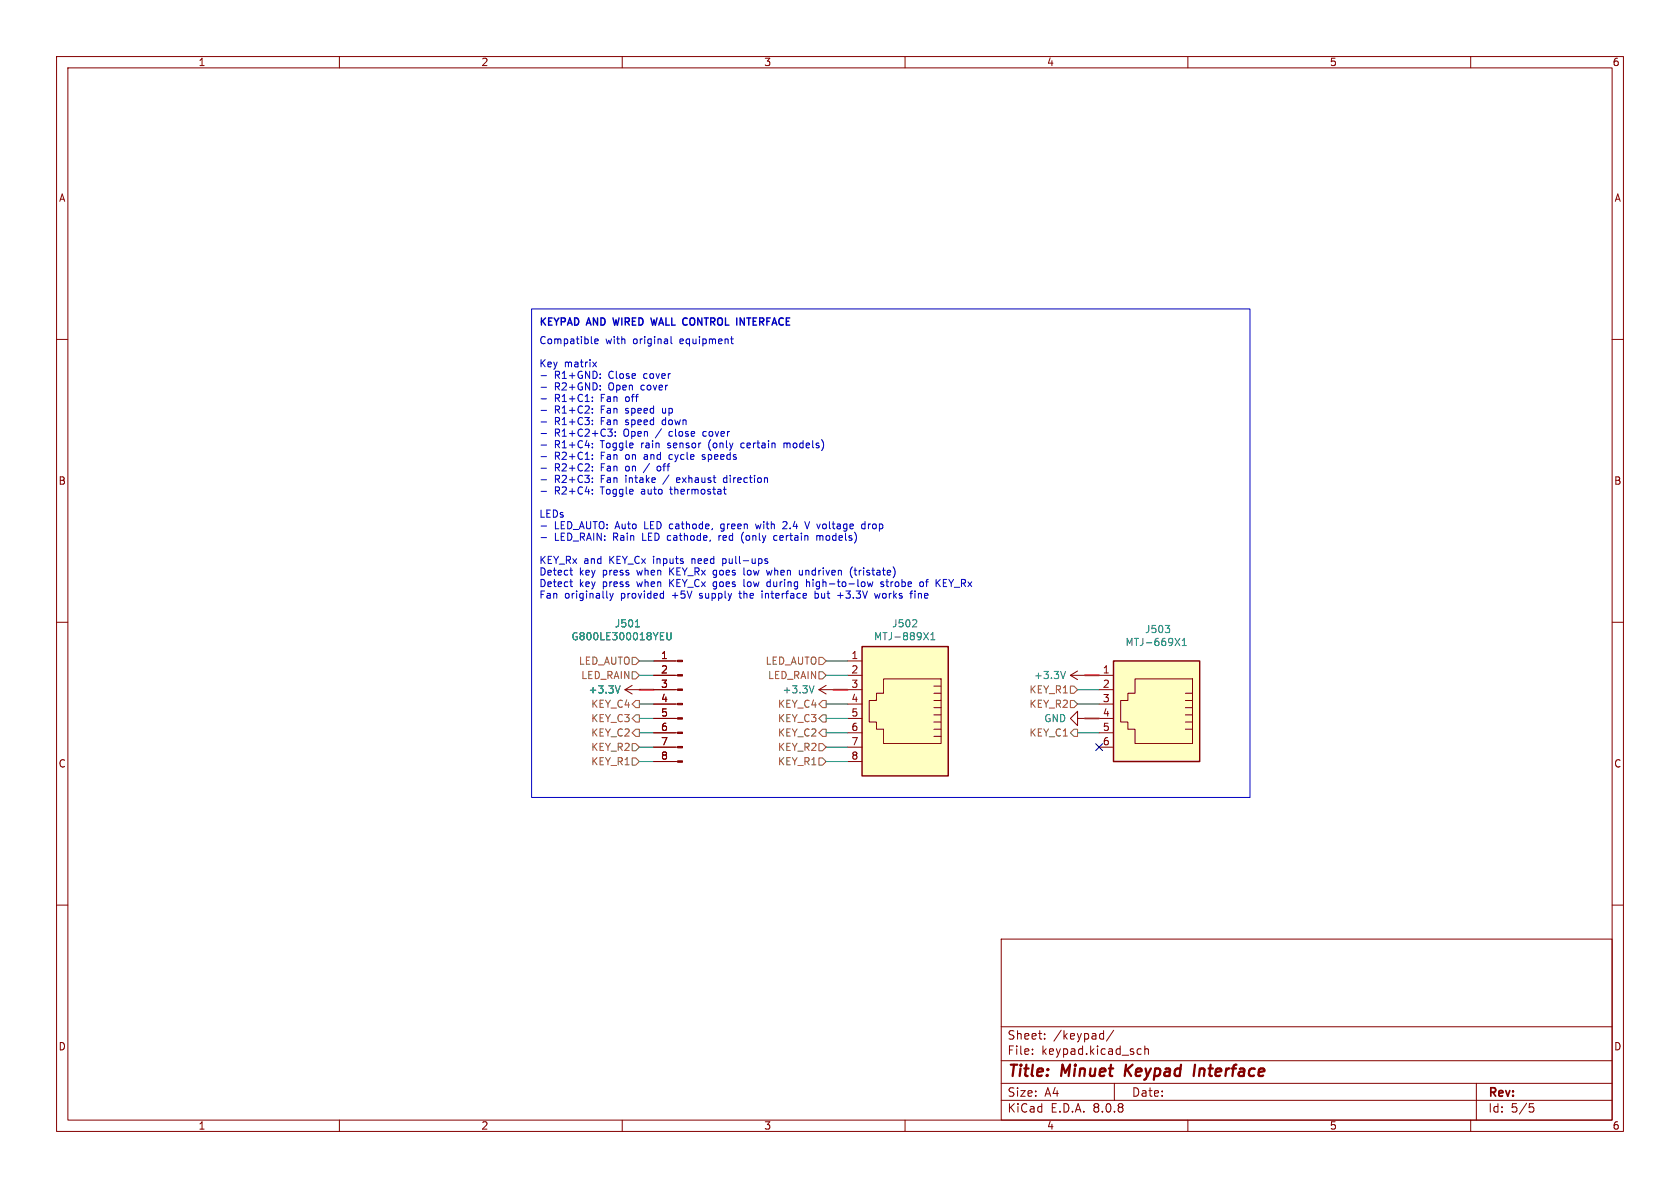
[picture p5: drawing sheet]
<svg xmlns="http://www.w3.org/2000/svg" width="297mm" height="210mm" viewBox="0 0 297 210" stroke-linecap="round" stroke-linejoin="round" font-family="sans-serif">
<g fill="none" stroke="#840000" stroke-width=".18">
<path d="M10 10h277v190h-277zM12 12h273v186h-273zM60 10v2M110 10v2M160 10v2M210 10v2M260 10v2M10 60h2M285 60h2M10 110h2M189.2 119.4h2.6M189.2 119.4l1.3 .7"/>
<path d="M190.5 118.6l-1.3 .8M191.8 119.4h.1M285 110h2M190.5 127v1.3l-1.3-1.3 1.3-1.3v1.3h1.3M191.8 127h.1M10 160h2M177 166h108v32h-108zM285 160h2M60 198v2M110 198v2M160 198v2M177 194.5h108"/>
<path d="M177 191.5h108M177 187.5h108M177 181.5h108M182.5 186.3v.1M182.5 185.5v.1M184.7 183.6v.1M184.7 182.8v.1M194.7 182.7l.4 .1M195.1 182.2v1.5M195.1 183.6l-.4 .1M196.9 182.1l-1.3 2M197 191.5v3"/>
<path d="M201.2 186.3h.5M201.2 185.5h.5M202.4 185.5l.2-.1 .4 .1v.9M202.4 184.9v1.5M210 198v2M260 198v2M261 191.5v6.5M270.4 195.1h.7M270.5 195.7h.4l.3 .3-.2 .5-.5 .1"/>
</g>
<path d="M199.1 188.2l-.3 2M200.2 188.2l-1.3 1.2M211.3 188.2l-.3 2" fill="none" stroke="#840000" stroke-width=".4"/>
<path d="M188.4 118.7l-.5 1.3" fill="none" stroke="#008484" stroke-width=".18"/>
<path d="M152.4 114.3h15.2v22.9h-15.2z" fill="#ffffc2"/>
<g fill="none" stroke="#840000" stroke-width=".18">
<path d="M149.9 116.8h2.5M149.9 119.4h2.5M149.9 121.9h2.5M149.9 124.5h2.5M149.9 127h2.5M149.9 129.5h2.5M149.9 132.1h2.5M149.9 134.6h2.5M156.2 120h10.2v11.4h-10.2v-2.5h-1.3v-1.3h-1.2v-3.8h1.2v-1.2h1.3zM165.1 121.3h1.3M165.1 122.6h1.3M165.1 123.8h1.3"/>
<path d="M165.1 125.1h1.3M165.1 126.4h1.3M165.1 127.6h1.3M165.1 128.9h1.3M165.1 130.2h1.3"/>
</g>
<path d="M152.4 114.3h15.2v22.9h-15.2z" fill="none" stroke="#840000" stroke-width=".25"/>
<path d="M162 109.6l.1 .2-.1 .3-.7 .7h.8M163.3 111.8l.8 1.3M164.1 111.8l-.8 1.3M164.6 113.1h.7M164.6 112.2l.3-.4v1.3" fill="none" stroke="#008484" stroke-width=".18"/>
<path d="M196.8 116.8h15.3v17.8h-15.3z" fill="#ffffc2"/>
<g fill="none" stroke="#840000" stroke-width=".18">
<path d="M115.6 119.4h4.2M115.6 116.8h4.2M194.3 119.4h2.5M110.5 121.9h2.5M110.5 121.9l1.3 .8M111.8 121.2l-1.3 .7M113 121.9h.1M115.6 121.9h4.2M115.6 124.5h4.2M115.6 127h4.2M115.6 129.5h4.2M115.6 132.1h4.2"/>
<path d="M115.6 134.6h4.2M144.8 121.9h2.5M144.8 121.9l1.2 .8M146 121.2l-1.2 .7M147.3 121.9h.1M194.3 121.9h2.5M194.3 124.5h2.5M194.3 127h2.5M194.3 129.5h2.5M194.3 132.1h2.5M200.7 120h10.1v11.4h-10.1v-2.5h-1.3v-1.3h-1.3v-3.8h1.3v-1.2h1.3zM209.5 122.6h1.3"/>
<path d="M209.5 123.8h1.3M209.5 125.1h1.3M209.5 126.4h1.3M209.5 127.6h1.3M209.5 128.9h1.3"/>
</g>
<path d="M196.8 116.8h15.3v17.8h-15.3z" fill="none" stroke="#840000" stroke-width=".25"/>
<path d="M112.3 110.8h.8M117.9 111.8v1.1l.2 .2 .4-.1 .1-.1v-1.1M206 110.6h.8l-.4 .4M206.7 111.1l.1 .2-.1 .5M207.7 112.8l.9 1.3M208.6 112.8l-.9 1.3M209 114.1h.7M209 113.2l.4-.4v1.3M109.6 121.2l-.4 1.3M143.9 121.2l-.4 1.3" fill="none" stroke="#008484" stroke-width=".18"/>
<g fill="#840000" stroke="#840000" stroke-width=".18">
<path d="M119.8 134.5h.8v.2h-.8z"/>
<path d="M119.8 132h.8v.2h-.8z"/>
<path d="M119.8 129.4h.8v.3h-.8z"/>
<path d="M119.8 126.9h.8v.2h-.8z"/>
<path d="M119.8 124.3h.8v.3h-.8z"/>
<path d="M119.8 121.8h.8v.2h-.8z"/>
<path d="M119.8 119.3h.8v.2h-.8z"/>
<path d="M119.8 116.7h.8v.3h-.8z"/>
</g>
<g fill="none" stroke="#848400" stroke-width=".18">
<path d="M111.8 118.7h.6l.6 .7-.6 .6h-.6zM111.8 116.2h.6l.6 .6-.6 .7h-.6zM144.8 118.7h.6l.6 .7-.6 .6h-.6zM144.8 116.2h.6l.6 .6-.6 .7h-.6zM111.8 134h.6l.6 .6-.6 .7h-.6zM111.8 131.4h.6l.6 .7-.6 .6h-.6zM111.8 129.5l.6-.6h.6v1.3h-.6zM111.8 124.5l.6-.7h.6v1.3h-.6zM112.4 126.4h.6v1.2h-.6l-.6-.6zM144.8 131.4h.6l.6 .7-.6 .6h-.6zM144.8 134h.6l.6 .6-.6 .7h-.6zM145.4 126.4h.6v1.2h-.6l-.6-.6z"/>
<path d="M145.4 123.8h.6v1.3h-.6l-.6-.6zM145.4 128.9h.6v1.3h-.6l-.6-.7zM189.2 121.3h.7l.6 .6-.6 .7h-.7zM189.2 123.8h.7l.6 .7-.6 .6h-.7zM189.9 128.9h.6v1.3h-.6l-.7-.7z"/>
</g>
<g fill="none" stroke="#0000c2" stroke-width=".18">
<path d="M94 54.6h127v86.4h-127zM118.6 59.5v1.1l.2 .2M129.2 59.9h.4M129.3 59.5v1.1l.3 .2M95.7 66.4h.9M95.7 68.5h.9M95.7 70.5h.9M95.7 72.5h.9M95.7 74.6h.9M95.7 76.6h.9M95.7 78.7h.9M104.7 70.2v.1"/>
<path d="M104.7 70.9v.1M104.7 72.2v.2M104.7 72.9v.1M104.7 74.3v.1M104.7 75v.1M104.7 78.4v.1M104.7 79v.2M104.8 64l.6 .9M105.1 60.3l.7-.1-.1-.2-.4-.1-.2 .2 .1 .6h.5M105.4 64l-.6 .9M106.1 66.8v.1M106.1 66.1v.1"/>
<path d="M106.1 68.8v.1M106.1 68.2v.1M108.2 75.8l-.4 .5 .4 .2v.4l-.2 .2h-.4M108.8 76.3v.2M108.8 77v.1M124.5 76.3l-.2 .2v.4l.2 .2M125.4 78.1l-.1 .5 .1 .7M131.5 78.3l-.4 .1-.1 .2v.4l.5 .2M138.6 78.4l.4-.1 .1 .2M138.6 78.3v.9M95.7 80.7h.9M95.7 82.8h.9"/>
<path d="M95.7 84.8h.9M95.7 86.9h.9M95.7 93h.9M95.7 95h.9M104.7 80.4v.1M104.7 81.1v.1M104.7 82.5v.1M104.7 83.1v.2M104.7 84.5v.1M104.7 85.2v.1M104.7 86.6v.1M104.7 87.2v.1"/>
<path d="M116.3 82.5l-.1 .1 .1 .6M118.5 80.4l-.2 .2v.4l.2 .2M119.8 84.5l-.2 .1v.5l.2 .2M120.2 84.8l-.6 .1M124.1 81.1l.4 .1M124.5 80.4l-.4 .1 .1 .2 .3 .1M127.1 94.7v.8M127.3 94.7l-.2 .2M127.5 93.8l.1 .1M127.6 92.6l-.2 .3v.3l.2 .3M127.8 98.8v1.2M127.8 99.5l.1 .1"/>
<path d="M127.9 86.5h.5M127.9 98.8h-.1M128.1 86.1v1.1l.3 .1M128.4 84.5h-.4l-.1 .2v.5l.5 .1M131.2 94.6v.9l.3 .5M133.6 92.6l.2 .9 .3-.6M135.7 98.8h-.3l-.2 .1 .1 .2 .4 .1v.3h-.5M137.4 94.7h-.4l-.2 .2 .1 .6h.5M139 92.3l-.4-.1-.2 .1M139.1 92.8l-.8 .7h.8M142.3 92.2l.4 1.3 .4-1.3M144.4 94.7v.8"/>
<path d="M144.9 94.9v.6M152.9 92.7l-.3-.1-.3 .3 .1 .5h.5M152.9 92.2v1.3M100.7 102.9h.5M100.9 101.5l.3 .2M100.9 103.5l.3 .2M107.3 105.7h.1M107.8 104.9l.3 .8M108.1 105.7l-.3 .5M108.4 104.9l-.3 .8M116.9 104.9l.4 .1M117.3 104.5v1.2"/>
<path d="M117.3 105.7h-.4M126.1 101.4l.2 .3M126.1 103.5l.2 .2M126.1 102l.2 .1M126.1 104.1h.2M126.3 100.8l-.2 .2M126.3 102.9l-.2 .2M130.8 104.5v1.2M131.5 100.4v1.1l.2 .2M131.5 102.4v1.1l.2 .2M134.7 104.9v.8M135.5 100.8l.2 .9 .3-.7 .2 .7"/>
<path d="M135.6 103.5l.2 .2 .4-.1M136.2 102.9h-.4l-.2 .2M141.9 101.5l-.2 .2-.3-.1M141.9 100.8v.9M142.6 103l.2-.1h.3v.8M142.6 102.4v1.3M144.1 104.5v1.2M144.6 105.6l-.1 .1h-.4M148.1 105.3h1M148.6 104.8v.9M150.7 100.2a1.46 1.46 0 0 0 0 1.9M151 100.8h.5"/>
<path d="M151.2 100.4v1.1l.2 .2M153.3 102.9l.3 .8 .2-.6 .3 .6 .2-.8M154.6 104.9l.3 .8 .2-.6 .2 .6 .3-.8M155.7 103l.1 .2 .4 .3-.1 .2-.4-.1M161.8 104.9v.8M162.6 103.1l.2-.2h.3l.2 .2-.2 .5-.3 .1-.2-.2M163.6 102.9h.5M166.8 103h.4M167.4 102.4h-.6v1.3h.6"/>
</g>
<path d="M108.4 56.2l.3 1.3M115.4 57.5l.2-.9 .3 .9" fill="none" stroke="#0000c2" stroke-width=".25"/>
<g fill="none" stroke="#008400" stroke-width=".18">
<path d="M113 116.8h2.6M113 119.4h2.6M146 116.8h3.9M146 119.4h3.9M113 124.5h2.6M113 129.5h2.6M113 127h2.6M113 134.6h2.6M113 132.1h2.6M146 124.5h3.9M146 129.5h3.9M146 127h3.9"/>
<path d="M146 134.6h3.9M146 132.1h3.9M190.5 124.5h3.8M190.5 129.5h3.8M190.5 121.9h3.8"/>
</g>
<path d="M191.8 119.4h2.5M113 121.9h2.6M147.3 121.9h2.6M191.8 127h2.5" fill="none" stroke="#ff031a" stroke-width=".3"/>
<path d="M193.7 131.5l1.2 1.2M194.9 131.5l-1.2 1.2" fill="none" stroke="#000084" stroke-width=".18"/>
<g font-size="2.8" fill="#840000">
<text x="178" y="190.9">Title:</text>
<text x="187.7" y="190.9">Minuet</text>
<text x="199.7" y="190.9">Keypad</text>
<text x="212.7" y="190.9">Interface</text>
</g>
<g font-size="2.1" fill="#840000">
<text x="178" y="184">Sheet:</text>
<text x="186.2" y="184">/keypad/</text>
<text x="178" y="186.7">File:</text>
<text x="184.1" y="186.7">keypad.kicad_sch</text>
<text x="178" y="196.9">KiCad</text>
<text x="178" y="194.1">Size:</text>
<text x="184.7" y="194.1">A4</text>
<text x="185.7" y="196.9">E.D.A.</text>
<text x="193.3" y="196.9">8.0.8</text>
<text x="200" y="194.1">Date:</text>
<text x="263" y="194.3">Rev:</text>
<text x="263" y="196.9">Id:</text>
<text x="267.1" y="196.9">5/5</text>
</g>
<g font-size="1.8" fill="#840000">
<text x="35" y="11.9">1</text>
<text x="85" y="11.9">2</text>
<text x="135" y="11.9">3</text>
<text x="185" y="11.9">4</text>
<text x="235" y="11.9">5</text>
<text x="285" y="11.9">6</text>
<text x="10.3" y="35.9">A</text>
<text x="285.3" y="35.9">A</text>
<text x="10.3" y="85.9">B</text>
<text x="285.3" y="85.9">B</text>
<text x="116.8" y="116.6">1</text>
<text x="116.8" y="119.1">2</text>
<text x="150.4" y="116.6">1</text>
<text x="150.4" y="119.1">2</text>
<text x="194.9" y="119.1">1</text>
<text x="116.8" y="121.7">3</text>
<text x="116.8" y="124.2">4</text>
<text x="150.4" y="121.7">3</text>
<text x="150.4" y="124.2">4</text>
<text x="194.9" y="121.7">2</text>
<text x="194.9" y="124.2">3</text>
<text x="116.8" y="126.7">5</text>
<text x="116.8" y="129.3">6</text>
<text x="116.8" y="131.8">7</text>
<text x="150.4" y="126.7">5</text>
<text x="150.4" y="129.3">6</text>
<text x="150.4" y="131.8">7</text>
<text x="194.9" y="126.7">4</text>
<text x="194.9" y="129.3">5</text>
<text x="194.9" y="131.8">6</text>
<text x="10.3" y="135.9">C</text>
<text x="116.8" y="134.4">8</text>
<text x="150.4" y="134.4">8</text>
<text x="285.3" y="135.9">C</text>
<text x="10.3" y="185.9">D</text>
<text x="285.3" y="185.9">D</text>
<text x="35" y="199.9">1</text>
<text x="85" y="199.9">2</text>
<text x="135" y="199.9">3</text>
<text x="185" y="199.9">4</text>
<text x="235" y="199.9">5</text>
<text x="285" y="199.9">6</text>
</g>
<g font-size="1.8" fill="#0000c2">
<text x="95.2" y="57.9">KEYPAD</text>
<text x="103.9" y="57.9">AND</text>
<text x="109" y="57.9">WIRED</text>
<text x="116.2" y="57.9">WALL CONTROL</text>
<text x="132.3" y="57.9">INTERFACE</text>
<text x="95.2" y="61.2">Compatible</text>
<text x="95.2" y="65.3">Key</text>
<text x="99.7" y="65.3">matrix</text>
<text x="107.1" y="61.2">with</text>
<text x="112" y="61.2">original</text>
<text x="120.5" y="61.2">equipment</text>
<text x="98" y="67.3">R1+GND:</text>
<text x="98" y="69.3">R2+GND:</text>
<text x="98" y="71.4">R1+C1:</text>
<text x="106.3" y="71.4">Fan</text>
<text x="107.7" y="67.3">Close</text>
<text x="107.7" y="69.3">Open</text>
<text x="110.9" y="71.4">off</text>
<text x="113.6" y="69.3">cover</text>
<text x="114.1" y="67.3">cover</text>
<text x="98" y="73.4">R1+C2:</text>
<text x="98" y="75.5">R1+C3:</text>
<text x="98" y="77.5">R1+C2+C3:</text>
<text x="106.3" y="73.4">Fan</text>
<text x="106.3" y="75.5">Fan</text>
<text x="110.4" y="77.5">Open</text>
<text x="110.9" y="73.4">speed</text>
<text x="110.9" y="75.5">speed</text>
<text x="116.2" y="77.5">/</text>
<text x="117.5" y="73.4">up</text>
<text x="117.5" y="75.5">down</text>
<text x="118.7" y="77.5">close</text>
<text x="124.9" y="77.5">cover</text>
<text x="98" y="79.6">R1+C4:</text>
<text x="98" y="81.6">R2+C1:</text>
<text x="98" y="83.7">R2+C2:</text>
<text x="106.3" y="79.6">Toggle</text>
<text x="106.3" y="81.6">Fan</text>
<text x="106.3" y="83.7">Fan</text>
<text x="110.9" y="81.6">on</text>
<text x="110.9" y="83.7">on</text>
<text x="113.6" y="79.6">rain</text>
<text x="114.3" y="81.6">and</text>
<text x="114.3" y="83.7">/</text>
<text x="116.8" y="83.7">off</text>
<text x="118.5" y="79.6">sensor</text>
<text x="118.9" y="81.6">cycle</text>
<text x="125" y="81.6">speeds</text>
<text x="125.9" y="79.6">(only</text>
<text x="131.8" y="79.6">certain</text>
<text x="139.6" y="79.6">models)</text>
<text x="98" y="85.7">R2+C3:</text>
<text x="98" y="87.7">R2+C4:</text>
<text x="106.3" y="85.7">Fan</text>
<text x="106.3" y="87.7">Toggle</text>
<text x="110.9" y="85.7">intake</text>
<text x="113.6" y="87.7">auto</text>
<text x="117.8" y="85.7">/</text>
<text x="119" y="87.7">thermostat</text>
<text x="120.3" y="85.7">exhaust</text>
<text x="128.8" y="85.7">direction</text>
<text x="95.2" y="91.8">LEDs</text>
<text x="98" y="93.9">LED_AUTO: Auto</text>
<text x="98" y="95.9">LED_RAIN:</text>
<text x="108.5" y="95.9">Rain</text>
<text x="113.8" y="95.9">LED cathode,</text>
<text x="114.2" y="93.9">LED cathode,</text>
<text x="127.7" y="95.9">red</text>
<text x="128.1" y="93.9">green</text>
<text x="131.9" y="95.9">(only</text>
<text x="134.5" y="93.9">with</text>
<text x="137.9" y="95.9">certain</text>
<text x="139.5" y="93.9">2.4</text>
<text x="143.7" y="93.9">V voltage</text>
<text x="145.6" y="95.9">models)</text>
<text x="154" y="93.9">drop</text>
<text x="95.2" y="100">KEY_Rx</text>
<text x="103.2" y="100">and</text>
<text x="107.8" y="100">KEY_Cx</text>
<text x="115.8" y="100">inputs</text>
<text x="122.7" y="100">need</text>
<text x="128.4" y="100">pull-ups</text>
<text x="95.2" y="102.1">Detect</text>
<text x="95.2" y="104.1">Detect</text>
<text x="95.2" y="106.1">Fan</text>
<text x="99.8" y="106.1">originally</text>
<text x="102.4" y="102.1">key</text>
<text x="102.4" y="104.1">key</text>
<text x="106.7" y="102.1">press</text>
<text x="106.7" y="104.1">press</text>
<text x="109.9" y="106.1">provided</text>
<text x="112.9" y="102.1">when</text>
<text x="112.9" y="104.1">when</text>
<text x="118.8" y="102.1">KEY_Rx</text>
<text x="118.8" y="104.1">KEY_Cx</text>
<text x="119.1" y="106.1">+5V</text>
<text x="124.1" y="106.1">supply</text>
<text x="126.7" y="102.1">goes</text>
<text x="126.7" y="104.1">goes</text>
<text x="131.4" y="106.1">the</text>
<text x="132.3" y="102.1">low</text>
<text x="132.3" y="104.1">low</text>
<text x="135.5" y="106.1">interface</text>
<text x="136.6" y="102.1">when</text>
<text x="136.6" y="104.1">during</text>
<text x="142.5" y="102.1">undriven</text>
<text x="143.8" y="104.1">high-to-low</text>
<text x="145.1" y="106.1">but</text>
<text x="149.3" y="106.1">+3.3V</text>
<text x="151.7" y="102.1">(tristate)</text>
<text x="156.2" y="106.1">works</text>
<text x="157.2" y="104.1">strobe</text>
<text x="162.7" y="106.1">fine</text>
<text x="164.3" y="104.1">of</text>
<text x="167.3" y="104.1">KEY_Rx</text>
</g>
<g font-size="1.8" fill="#008484">
<text x="100.9" y="113.4">G800LE300018YEU</text>
<text x="108.6" y="111.1">J501</text>
<text x="154.4" y="113.4">MTJ-889X1</text>
<text x="157.6" y="111.1">J502</text>
<text x="202.3" y="112.1">J503</text>
<text x="198.9" y="114.4">MTJ-669X1</text>
<text x="104" y="122.8">+3.3V</text>
<text x="138.2" y="122.8">+3.3V</text>
<text x="182.7" y="120.2">+3.3V</text>
<text x="184.5" y="127.9">GND</text>
</g>
<g font-size="1.8" fill="#848400">
<text x="102.2" y="117.7">LED_AUTO</text>
<text x="135.3" y="117.7">LED_AUTO</text>
<text x="102.7" y="120.2">LED_RAIN</text>
<text x="104.4" y="125.3">KEY_C4</text>
<text x="135.7" y="120.2">LED_RAIN</text>
<text x="137.4" y="125.3">KEY_C4</text>
<text x="181.9" y="122.8">KEY_R1</text>
<text x="181.9" y="125.3">KEY_R2</text>
<text x="104.4" y="130.4">KEY_C2</text>
<text x="104.4" y="127.9">KEY_C3</text>
<text x="137.4" y="127.9">KEY_C3</text>
<text x="137.4" y="130.4">KEY_C2</text>
<text x="181.9" y="130.4">KEY_C1</text>
<text x="104.4" y="135.5">KEY_R1</text>
<text x="104.4" y="132.9">KEY_R2</text>
<text x="137.4" y="132.9">KEY_R2</text>
<text x="137.4" y="135.5">KEY_R1</text>
</g>
</svg>
